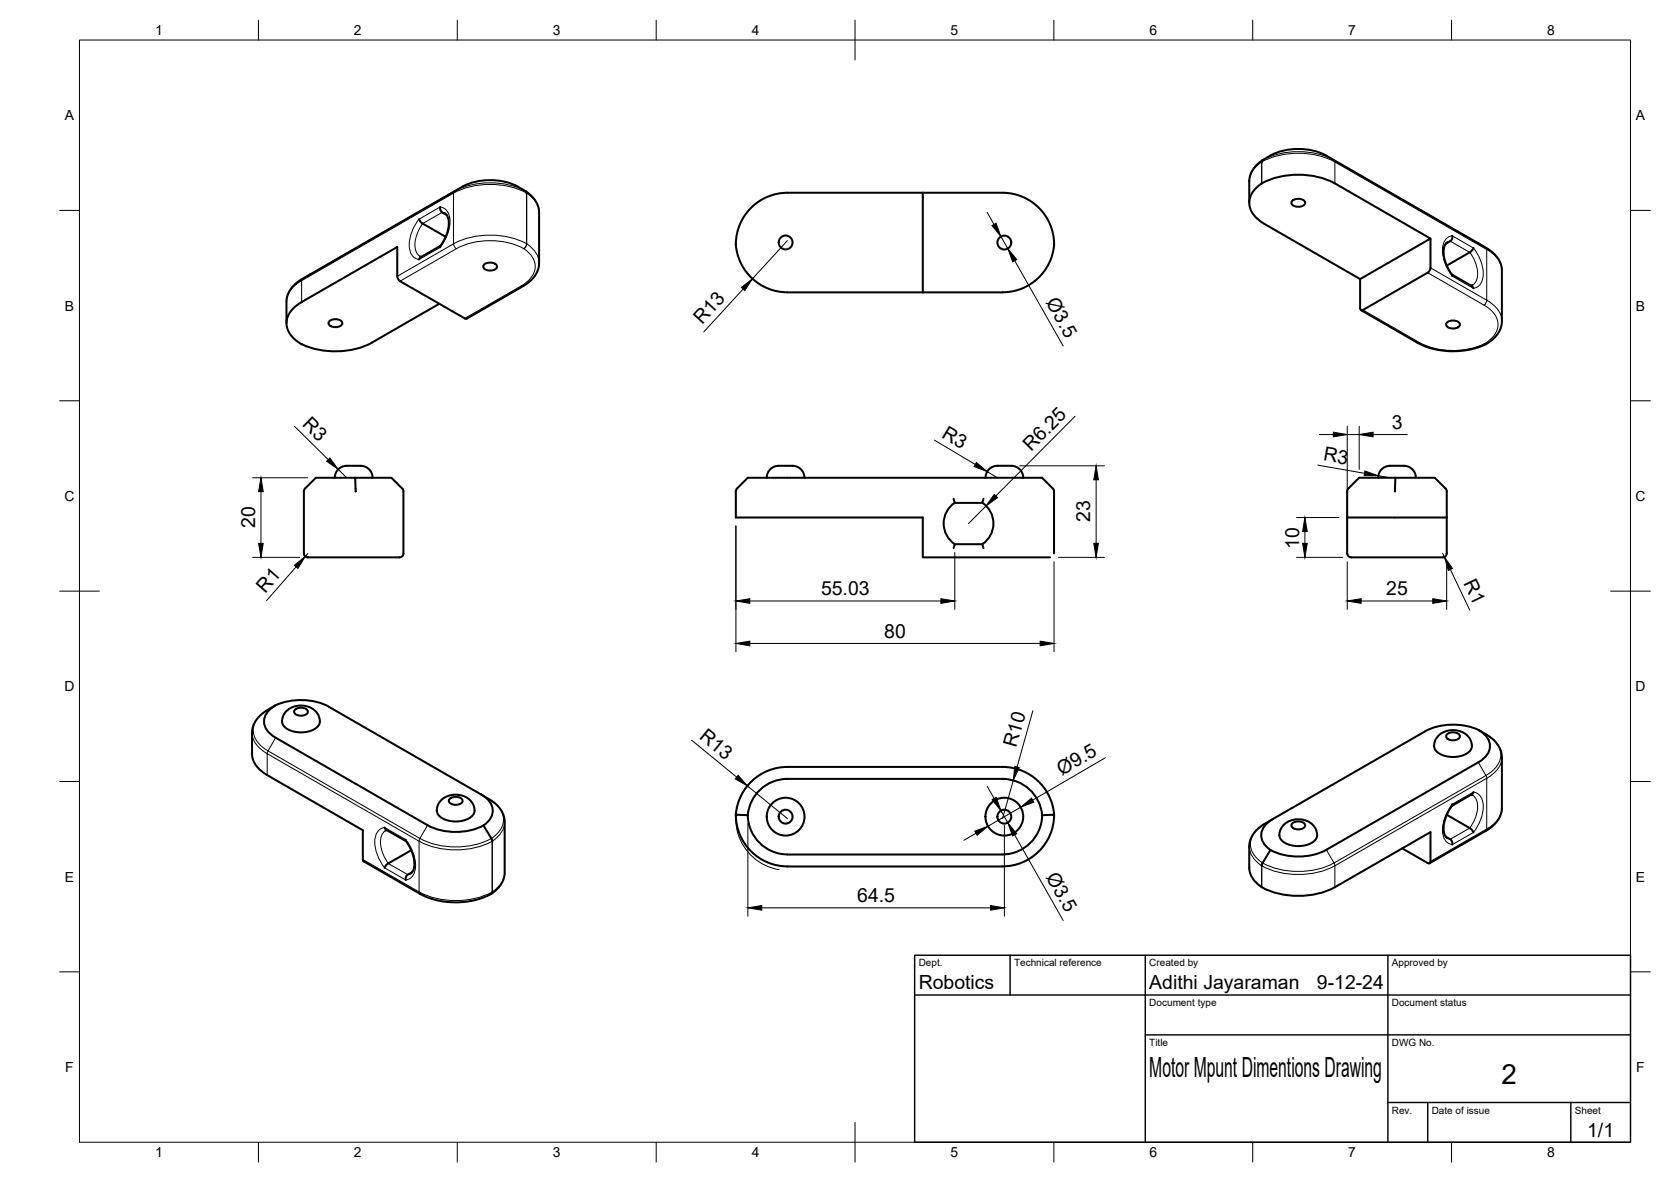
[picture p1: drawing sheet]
<svg xmlns="http://www.w3.org/2000/svg" width="420mm" height="297mm" viewBox="0 0 420 297" stroke-linecap="round" stroke-linejoin="round" font-family="sans-serif">
<!-- layer: Visible -->
<g fill="none" stroke="#000" stroke-width=".51">
<path d="M333.5 39.1l38.2 22M333.5 39.1a15.1 15.1 0 0 0-16.2 1.4l-.1 .2M105.4 55.1l.7 1 6 3.4M110.7 52a1.32 1.32 0 0 0 .5 1.4l1.1 .6M111.8 53.6a4.3 4.3 0 0 1 .7 4.6l-.8 2.1-1 1.5M130.2 46.9l2 1.2 .2 .4M130.2 46.9a15.7 15.7 0 0 0-14 .1l-38.2 22M132.2 48.1a6.6 6.6 0 0 1 3.4 5.3v12.8a6.9 6.9 0 0 1-4.1 5.7l-14.3 8.2-16.6-9.5-.5-.5-.2-.7M132.4 48.5v.1M232 48.4v25.1M252 48.4h-54a12.8 12.8 0 0 0-12.8 14.5 13 13 0 0 0 12.8 10.6M252 48.4a12.8 12.8 0 0 1 12.9 14.5 13 13 0 0 1-12.8 10.6h-54.1"/>
<path d="M317.3 46.1a20.4 20.4 0 0 1 18.3 0l24.1 13.9-17.7 10.1-24.1-13.8a6.3 6.3 0 0 1-3.7-5.9 6.2 6.2 0 0 1 3-4.3M317.4 40.3a6.7 6.7 0 0 0-3.3 5.3v5.4M324.9 50.5a2.28 2.28 0 0 1 3.3 .3 1.51 1.51 0 0 1-2 1.2 1.33 1.33 0 0 1-1.5-1.2zM359.7 60v7.3l-.4 1-16.6 9.6h-.5l-.2-.4M365.1 59.3a1.26 1.26 0 0 1-.4 1.3l-1.2 .6M77.9 69l-1.9 1.1a7 7 0 0 0-4 5.7v5.4M78 68.9l-.1 .1M99.9 69.4v-7.3l-24.1 13.8a6.4 6.4 0 0 0-3.7 5.7 7.3 7.3 0 0 0 4.9 5.4 20.8 20.8 0 0 0 16.5-.9M105.6 64.4l.3 .2M110.5 76.3l-17 9.8M110.7 61.8v.4M110.7 61.8l-5 2.9-.3 .5"/>
<path d="M121.7 66.5a2.28 2.28 0 0 1 3.3 .3 1.51 1.51 0 0 1-2 1.2 1.33 1.33 0 0 1-1.5-1.2zM342 70.1v7.4M364 60.8a4.2 4.2 0 0 0-.7 4.7l.9 2 .9 1.6v.3M365.1 69l5 2.9 .4 .6M370.2 71.7l-.3 .1M370.5 62.3l-.8 1-5.9 3.4M371.7 61.1h.1M371.7 61.2l2 1.1a7 7 0 0 1 3.9 5.7v12.8a7.5 7.5 0 0 1-5.5 6.3 20 20 0 0 1-15.7-1l-14.2-8.2M82.8 80.8a2.28 2.28 0 0 1 3.3 .3 1.51 1.51 0 0 1-2 1.1 1.33 1.33 0 0 1-1.5-1.1zM363.8 81.1a2.28 2.28 0 0 1 3.3 .3 1.51 1.51 0 0 1-2 1.1 1.33 1.33 0 0 1-1.5-1.1zM195.8 117.1h2.5a3.8 3.8 0 0 1 3.7 1.6l.3 1.4M195.8 117.1a2.99 2.99 0 0 0-3 3"/>
<path d="M89.3 120.1h-9.9l-2.9 2.9-.1 .5v15.6a1.01 1.01 0 0 0 1 1M89.4 123.5l-.1-3.4h9.1l2.8 2.7 .2 .7 .1 15.6a1.39 1.39 0 0 1-1.7 1h-22.4M93.7 120.1a3.5 3.5 0 0 0-4.4-3h-1.1a3.8 3.8 0 0 0-3.7 1.6l-.3 1.4M239.8 125.4l.3 1h6.9l.3-1M239.8 137.8l.3-1h6.9l.3 1M240.1 126.3a6.3 6.3 0 0 0 0 10.5M247 126.3a6.3 6.3 0 0 1 0 10.5M247.8 120.1a3.5 3.5 0 0 1 4.3-3h1.2a3.8 3.8 0 0 1 3.7 1.6l.3 1.4M265 139.1v-15.8l-.3-.5-2.7-2.7h-74l-2.7 2.7-.3 .5v6.8h47v10h32M339 122.8l2.7-2.7h9.2l-.1 3.3M339 122.8l-.3 .7v6.6h25.1M350.7 123.5h.1"/>
<path d="M350.9 120.1h9.9l2.8 2.9 .2 .5v15.6a1.01 1.01 0 0 1-1 1h-23.1a1.01 1.01 0 0 1-.9-1l-.1-9M356 120.1a3.5 3.5 0 0 0-4.4-3h-1.1a3.8 3.8 0 0 0-3.7 1.6l-.3 1.4M69.2 177.3a10.6 10.6 0 0 0-5.6 5.1l-.2 1.7v5.4a6.4 6.4 0 0 0 3.8 5.3M69.2 177.3a4.5 4.5 0 0 0-2.6 5.2 5.8 5.8 0 0 0 2.7 2.9M69.2 177.3a15.8 15.8 0 0 1 13.5 .3l38.3 22.1M74.1 178.4a2.28 2.28 0 0 1 3.3 .3 1.51 1.51 0 0 1-2 1.1 1.33 1.33 0 0 1-1.4-1.1zM67.2 194.8l24 13.8 .1 7.7 14.3 8.3a19.5 19.5 0 0 0 18.4-.3l.7-.5a6.2 6.2 0 0 0 2.2-4.5v-12.8a7 7 0 0 0-4-5.7l-1.9-1.1a4.3 4.3 0 0 1 2.5 5.7l-1.1 1.4-.8 .6M69.3 185.4l38.2 22a15.7 15.7 0 0 0 14.1 0M70.9 181.3a4.6 4.6 0 0 1 6.1-3.8 4.1 4.1 0 0 1 3.4 3.8M70.9 181.3a3.2 3.2 0 0 0 2.9 2.5 6.4 6.4 0 0 0 6.3-1.4l.3-1.1M198 192.7h54.1a12.9 12.9 0 0 1 12.9 12.1M198 195.7h54.1a9.8 9.8 0 0 1 9.9 10.4 10 10 0 0 1-10 8.6"/>
<path d="M198 195.7a10 10 0 0 0-10 9.2M198 192.7a13 13 0 0 0-13 12.1M363.8 184.6a2.28 2.28 0 0 1 3.3 .3 1.51 1.51 0 0 1-2 1.1 1.33 1.33 0 0 1-1.5-1.1zM369.9 199.7l.3 .1M370.1 187.5a3.2 3.2 0 0 1-2.9 2.5 6.4 6.4 0 0 1-6.2-1.4 3.6 3.6 0 0 1 3-5 4.8 4.8 0 0 1 6.1 3.6v.3M370.5 199.1l-.4 .5-5 2.9M371.7 191.6l-38.2 22M371.7 191.6a4.5 4.5 0 0 0 2.7-5.3 5.6 5.6 0 0 0-2.6-2.8 10.6 10.6 0 0 1 5.6 5.1l.2 1.7v12.7a7 7 0 0 1-4 5.8l-14.1 8.1M371.8 183.4a15.8 15.8 0 0 0-13.5 .4l-38.3 22a4.7 4.7 0 0 0-2.8 5 5.2 5.2 0 0 0 2.3 2.8M96.7 207.9l.3 .6 5.1 2.9M97.2 208.6l-.3 .1M102 211v.1a9.5 9.5 0 0 1 2 7.5l-.8 1"/>
<path d="M103.4 213.7l-5.9 3.4-.8 1M103.6 219.2l-1.1 .6a1.32 1.32 0 0 0-.5 1.4M110.8 201.2a5.3 5.3 0 0 1 8.2 1.1 2.5 2.5 0 0 1-1.8 3.7 6.8 6.8 0 0 1-7-1.2 3.1 3.1 0 0 1 .6-3.6zM113 200.8a2.28 2.28 0 0 1 3.3 .3 1.51 1.51 0 0 1-2 1.1 1.33 1.33 0 0 1-1.4-1.1zM121.6 207.4l1.9 3.3 .3 .7M123.8 211.4h-.1M188 204.9l-3-.2a13 13 0 0 0 13 13h54M188 204.8a10 10 0 0 0 10 9.9h54M262 204.9l3-.2a12.9 12.9 0 0 1-13 13M319.4 213.6l-1.9 3.3-.2 .7M320 205.9l-1.9 1.1a7 7 0 0 0-4 5.7v5.4a6.1 6.1 0 0 0 3.1 4.8M322.7 207.4a5.2 5.2 0 0 1 8.3 1.3 2.46 2.46 0 0 1-1.9 3.5 6.8 6.8 0 0 1-7-1.2 3.1 3.1 0 0 1 .6-3.6z"/>
<path d="M324.9 207a2.28 2.28 0 0 1 3.3 .3 1.51 1.51 0 0 1-2 1.1 1.33 1.33 0 0 1-1.5-1.1zM333.5 213.6a15.7 15.7 0 0 1-14 0M352.6 213.2l6.4 3.7h.5l.2-.4v-7.4l-24.1 13.8a20.4 20.4 0 0 1-18.3 .1M363.5 210.3l1.2 .6a1.26 1.26 0 0 1 .4 1.4M363.8 204.8l5.9 3.4 .8 1M365.1 202.1v.3M365.1 202.4a8.1 8.1 0 0 0-1.7 7.6l.6 .7"/>
<circle cx="197.5" cy="60.9" r="1.75"/>
<circle cx="252.5" cy="61" r="1.75"/>
<circle cx="197.5" cy="205.2" r="1.75"/>
<circle cx="197.5" cy="205.2" r="4.8"/>
<circle cx="252.5" cy="205.2" r="1.75"/>
<circle cx="252.5" cy="205.2" r="4.8"/>
</g>
<!-- layer: Visible Narrow -->
<g fill="none" stroke="#000" stroke-width=".25">
<path d="M333.5 39.1l1.9 1.1M111.9 53.6l-.7-.3-4.9 2.9a8 8 0 0 0-1.6 7.2l.9 1M116.2 47l-40.1 23.1M132.2 48.1a19.8 19.8 0 0 0-18.1 .1l-.1 .3a20.4 20.4 0 0 1 18.4 0v12.8M132.4 48.6v12.7M132.5 48.6a6.1 6.1 0 0 1 3.1 4.8M317.2 40.7a6.1 6.1 0 0 0-3.1 4.9M317.5 40.2a19.9 19.9 0 0 1 17.9 0M335.4 40.2l38.2 22.1M335.4 40.2l.2 .5a20.4 20.4 0 0 0-18.3 0l-.1 5.4M335.6 46.1v-5.4l38.2 22v12.7l-14.1-8.1M76 70.1l-.2 .4a6.6 6.6 0 0 0-3.8 5.3"/>
<path d="M76 70.1h.1M78 69l-1.9 1.1M99.9 69.4l14.1-8.1v-12.8l-38.2 22v5.4M105.4 65.2a3.5 3.5 0 0 1-2.5-4.3 11.6 11.6 0 0 1 2.5-5.8l5.3-3.1a3.5 3.5 0 0 1 2.4 4.4 11.6 11.6 0 0 1-2.4 5.8l-5.3 3M131 71.9l-14.1 8.1M131.1 71.9h.5M131.7 62.5a18.8 18.8 0 0 0-17 0l-14.1 8.2M131.7 62.5a4.8 4.8 0 0 1 1.9 7.2l-1.5 1.5-1 .7M132.4 61.3h.1M132.4 61.3l-.2 .7-.5 .5M132.4 61.3a20.4 20.4 0 0 0-18.4 0l.3 .7 .5 .5M132.5 61.3l-.3 .7-.5 .5"/>
<path d="M132.5 61.3a6.1 6.1 0 0 1 3.1 4.8M342.7 77.9l14.2 8.2M359 68.5l14.1 8.2M364 60.8l.7-.2 4.9 2.8a8 8 0 0 1 1.6 7.2l-1 1.1M370.5 72.4a3.5 3.5 0 0 0 2.4-4.3 11.3 11.3 0 0 0-2.4-5.8l-5.3-3.1a3.5 3.5 0 0 0-2.5 4.4 11.6 11.6 0 0 0 2.5 5.8l5.3 3.1M371.7 61.1l1.9 1.2M373.1 76.7l.5-.6 .2-.7a6.6 6.6 0 0 1 3.9 5.3M373.1 76.7a5.7 5.7 0 0 1 3.5 5.7 6.3 6.3 0 0 1-3.4 4M373.6 62.2l.1 .1M373.6 62.2l.2 .5a6.6 6.6 0 0 1 3.9 5.3M356.9 86.1a19 19 0 0 0 16.3 .3M356.9 86.1h-.5"/>
<path d="M373.2 86.4l.4 .1M373.2 86.4l.5 .1M67.4 178.4a6.2 6.2 0 0 0-3.7 5.6 6.6 6.6 0 0 0 3.7 4.7M63.4 184.1a6.4 6.4 0 0 0 3.8 5.3l.2-.7M67.2 194.8v-5.4l38.2 22v12.7l-14.2-8.1M67.4 188.7l38.2 22M69.3 185.4l-1.9 3.3M370.2 199.8a3.7 3.7 0 0 1 1.2 4.1l-.6 2.1-1.2 2.1-4.9 2.8-.7-.3M371.7 191.6l1.9 3.3M373.6 194.9l-38.2 22M373.7 184.5a6.2 6.2 0 0 1 3.6 5.6 6.6 6.6 0 0 1-3.7 4.8M377.7 190.3a6.4 6.4 0 0 1-3.9 5.3l-.2-.7"/>
<path d="M96.7 207.9a3.5 3.5 0 0 0-2.4 4.4 11.6 11.6 0 0 0 2.4 5.8l5.3 3.1a3.5 3.5 0 0 0 2.5-4.4 11.6 11.6 0 0 0-2.5-5.8l-5.3-3.1M97 208.7a3.7 3.7 0 0 0-1.2 4.1l.6 2.1 1.2 2.1 4.9 2.8 .7-.2M105.6 210.7l-.2 .7a20.4 20.4 0 0 0 18.4 0v12.7M107.5 207.4l-1.9 3.3M122.9 200.8a6.1 6.1 0 0 1 3.7 5.8 7 7 0 0 1-5.3 5.1 20.2 20.2 0 0 1-15.7-1M123.7 211.4l.1 12.7M126.9 219.3a6.1 6.1 0 0 1-3.1 4.8M126.9 206.5a6.1 6.1 0 0 1-3.1 4.9M314.1 212.7a6.1 6.1 0 0 0 3.1 4.9M318.1 207a6.1 6.1 0 0 0-3.6 5.7 7 7 0 0 0 5.3 5.2 20.2 20.2 0 0 0 15.6-1M333.5 213.6l1.9 3.3M335.4 216.9l.2 .7a20.4 20.4 0 0 1-18.3 0v5.4"/>
<path d="M359.7 216.5l14.1-8.2v-12.7l-38.2 22v5.4M365.2 202.1l5.3-3a3.5 3.5 0 0 1 2.4 4.3 11.5 11.5 0 0 1-2.4 5.8l-5.3 3.1a3.5 3.5 0 0 1-2.5-4.4 11.6 11.6 0 0 1 2.5-5.8zM377.7 203a6.4 6.4 0 0 1-3.9 5.3l-.2 .5M105.6 224.6l-.2-.5a20.4 20.4 0 0 0 18.4 0l-.3 .5M123.8 224.1l-.2 .5"/>
</g>
<!-- layer: BORDER -->
<g fill="none" stroke="#000" stroke-width=".25">
<path d="M20 10.1h390v276.9h-390zM65 5.1v5M115 5.1v5M165 5.1v5M215 5.1v10M265 5.1v5M315 5.1v5M365 5.1v5M15 52.9h5M410 52.9h5M15 100.7h5M410 100.7h5"/>
<path d="M15 148.6h10M405 148.6h10M15 196.4h5M410 196.4h5M15 244.2h5M410 244.2h5M65 287v5M115 287v5M165 287v5M215 282.1v9.9M265 287v5M315 287v5"/>
<path d="M365 287v5"/>
</g>
<!-- layer: TITLEBLOCK -->
<path d="M230 240.1h180v46.9h-180zM230 250h180M254 240.1v9.9M288 240.1v46.9M349 240.1v46.9M288 260.1h122M349 277.1h61M359 277.1v9.9M395 277.1v9.9" fill="none" stroke="#000" stroke-width=".36"/>
<!-- layer: FD_Dimensions -->
<g fill="none" stroke="#000" stroke-width=".25">
<path d="M248.2 53.3l1.7 3.1M251.7 59.4l1.7 3.1M186.9 72.6l-9.9 10.8M198 60.5l-8.8 9.5M255.1 65.5l12.2 21.5M74 107.1l8.5 8.4M85 117.9l2.2 2.2M234.9 110.6l10.3 6.1M248.2 118.5l2.6 1.6M256.4 117.1h21.3M270.3 104.6l-19.9 20M331.3 116.9l11.8 2"/>
<path d="M331.7 109.2h3.6M338.8 107.1v29.9M338.8 109.2h3M341.8 107.1v10.9M345.2 109.2h8.6M346.5 119.6l3 .5M63.5 120.1h13.8M65.6 123.6v13M77.4 139.1l-.6 .7M185 132.2v31.6M240.1 138.9v14.2M247.9 127.1l-4.4 4.5"/>
<path d="M275.6 120.6v16M326 130.1h10.7M328.1 133.6v3M362.8 139.1l.4 .9M63.5 140.1h11.8M74.5 142.4l-7.5 8.5M188.5 151h48.1M265 141.2v22.6M266.1 140.1h11.6M326 140.1h11.7M338.8 141.2v11.9M342.2 151h18.1"/>
<path d="M363.7 141.2v11.9M364.7 143.1l4.8 10.2M188.5 161.7h73M259.7 178.6l-4 14.1M173.9 186l11.3 9.3M187.9 197.5l10.1 8.2M189.4 196a13 13 0 0 0-3.9 13.3 13 13 0 0 0 10.4 9.3M248.2 197.6l1.8 3.1M254.8 196.1l-2.7 9.6M277.9 190.4l-18.2 10.7M188 207v23.2M245.4 209.4l-3 1.8"/>
<path d="M251.7 203.7l1.7 3.1M252.5 207.3v22.9M255.1 209.8l12.2 21.5M256.6 202.8l-8.2 4.8M191.5 228.1h57.5"/>
</g>
<g fill="#000" stroke="#000" stroke-width=".25">
<path d="M249.4 56.7l1-.6 1.3 3.3zM186.4 72.2l2.8-2.2-1.9 3zM253.4 62.5l2.3 2.7-1.1 .6zM82.1 115.9l.9-.8 2 2.8zM245.5 116.2l2.7 2.3-3.3-1.3zM335.3 108.6l3.5 .6-3.5 .6zM343.2 118.4l3.3 1.2-3.5-.1zM341.8 109.2l3.4-.6v1.2zM65 136.6h1.2l-.6 3.5zM65.6 120.1l.6 3.5h-1.2zM250 124.2l.8 .9-2.9 2zM275 136.6h1.2l-.6 3.5z"/>
<path d="M275.6 117.1l.6 3.5h-1.2zM327.5 136.6h1.2l-.6 3.5zM328.1 130.1l.6 3.5h-1.2zM74 142.1l2.8-2.3-1.9 3zM185 151l3.5-.5v1.1zM236.6 150.5l3.5 .5-3.5 .6zM338.8 151l3.4-.5v1.1zM360.3 150.5l3.4 .5-3.4 .6zM363.2 140l2 2.9-1 .5zM185 161.7l3.5-.6v1.2zM261.5 161.1l3.5 .6-3.5 .6zM185.6 194.8l2.3 2.7-3-1.8z"/>
<path d="M255.2 192.6l1.1 .3-1.5 3.2zM245.1 208.9l3.3-1.3-2.7 2.3zM249.4 201l1.1-.6 1.2 3.3zM253.4 206.8l2.2 2.7-1 .6zM256.6 202.8l2.8-2.2 .5 1zM188 228.1l3.5-.5v1.1zM249 227.6l3.5 .5-3.5 .6z"/>
</g>
<g font-size="7">
<text x="289" y="270.6">Motor Mpunt Dimentions Drawing</text>
<text x="377.5" y="272.3">2</text>
</g>
<g font-size="4.9">
<text x="262.8" y="76" transform="rotate(60 262.8 76)">Ø3.5</text>
<text x="176.6" y="81.7" transform="rotate(-48 176.6 81.7)">R13</text>
<text x="75.8" y="106.8" transform="rotate(45 75.8 106.8)">R3</text>
<text x="349.9" y="107.7">3</text>
<text x="236.6" y="109.9" transform="rotate(31 236.6 109.9)">R3</text>
<text x="259.2" y="113.7" transform="rotate(-45 259.2 113.7)">R6.25</text>
<text x="332.6" y="115.6" transform="rotate(10 332.6 115.6)">R3</text>
<text x="274.2" y="131.2" transform="rotate(-90 274.2 131.2)">23</text>
<text x="64.2" y="132.7" transform="rotate(-90 64.2 132.7)">20</text>
<text x="326.6" y="137.9" transform="rotate(-90 326.6 137.9)">10</text>
<text x="66.7" y="149.2" transform="rotate(-49 66.7 149.2)">R1</text>
<text x="206.4" y="149.6">55.03</text>
<text x="348.6" y="149.6">25</text>
<text x="367.9" y="146.6" transform="rotate(64 367.9 146.6)">R1</text>
<text x="222.3" y="160.2">80</text>
<text x="175.6" y="185.5" transform="rotate(39 175.6 185.5)">R13</text>
<text x="255.5" y="188" transform="rotate(-74 255.5 188)">R10</text>
<text x="267" y="195" transform="rotate(-30 267 195)">Ø9.5</text>
<text x="262.8" y="220.3" transform="rotate(60 262.8 220.3)">Ø3.5</text>
<text x="215.5" y="226.7">64.5</text>
<text x="231" y="248.5">Robotics</text>
<text x="289" y="248.5">Adithi Jayaraman</text>
<text x="331.1" y="248.5">9-12-24</text>
<text x="399.1" y="285.7">1/1</text>
</g>
<g font-size="3.5">
<text x="39" y="8.8">1</text>
<text x="89" y="8.8">2</text>
<text x="139" y="8.8">3</text>
<text x="189" y="8.8">4</text>
<text x="239" y="8.8">5</text>
<text x="289" y="8.8">6</text>
<text x="339" y="8.8">7</text>
<text x="389" y="8.8">8</text>
<text x="16.3" y="30.2">A</text>
<text x="411.3" y="30.2">A</text>
<text x="16.3" y="78">B</text>
<text x="411.3" y="78">B</text>
<text x="16.2" y="125.9">C</text>
<text x="411.2" y="125.9">C</text>
<text x="16.2" y="173.7">D</text>
<text x="411.2" y="173.7">D</text>
<text x="16.3" y="221.6">E</text>
<text x="411.3" y="221.6">E</text>
<text x="16.4" y="269.4">F</text>
<text x="411.4" y="269.4">F</text>
<text x="39" y="290.8">1</text>
<text x="89" y="290.8">2</text>
<text x="139" y="290.8">3</text>
<text x="189" y="290.8">4</text>
<text x="239" y="290.8">5</text>
<text x="289" y="290.8">6</text>
<text x="339" y="290.8">7</text>
<text x="389" y="290.8">8</text>
</g>
<g font-size="2.5">
<text x="231" y="242.9">Dept.</text>
<text x="255" y="242.9">Technical reference</text>
<text x="289" y="242.9">Created by</text>
<text x="350" y="242.9">Approved by</text>
<text x="289" y="252.8">Document type</text>
<text x="350" y="252.8">Document status</text>
<text x="289" y="262.9">Title</text>
<text x="350" y="262.9">DWG No.</text>
<text x="350" y="279.9">Rev.</text>
<text x="360" y="279.9">Date of issue</text>
<text x="396" y="279.9">Sheet</text>
</g>
</svg>
